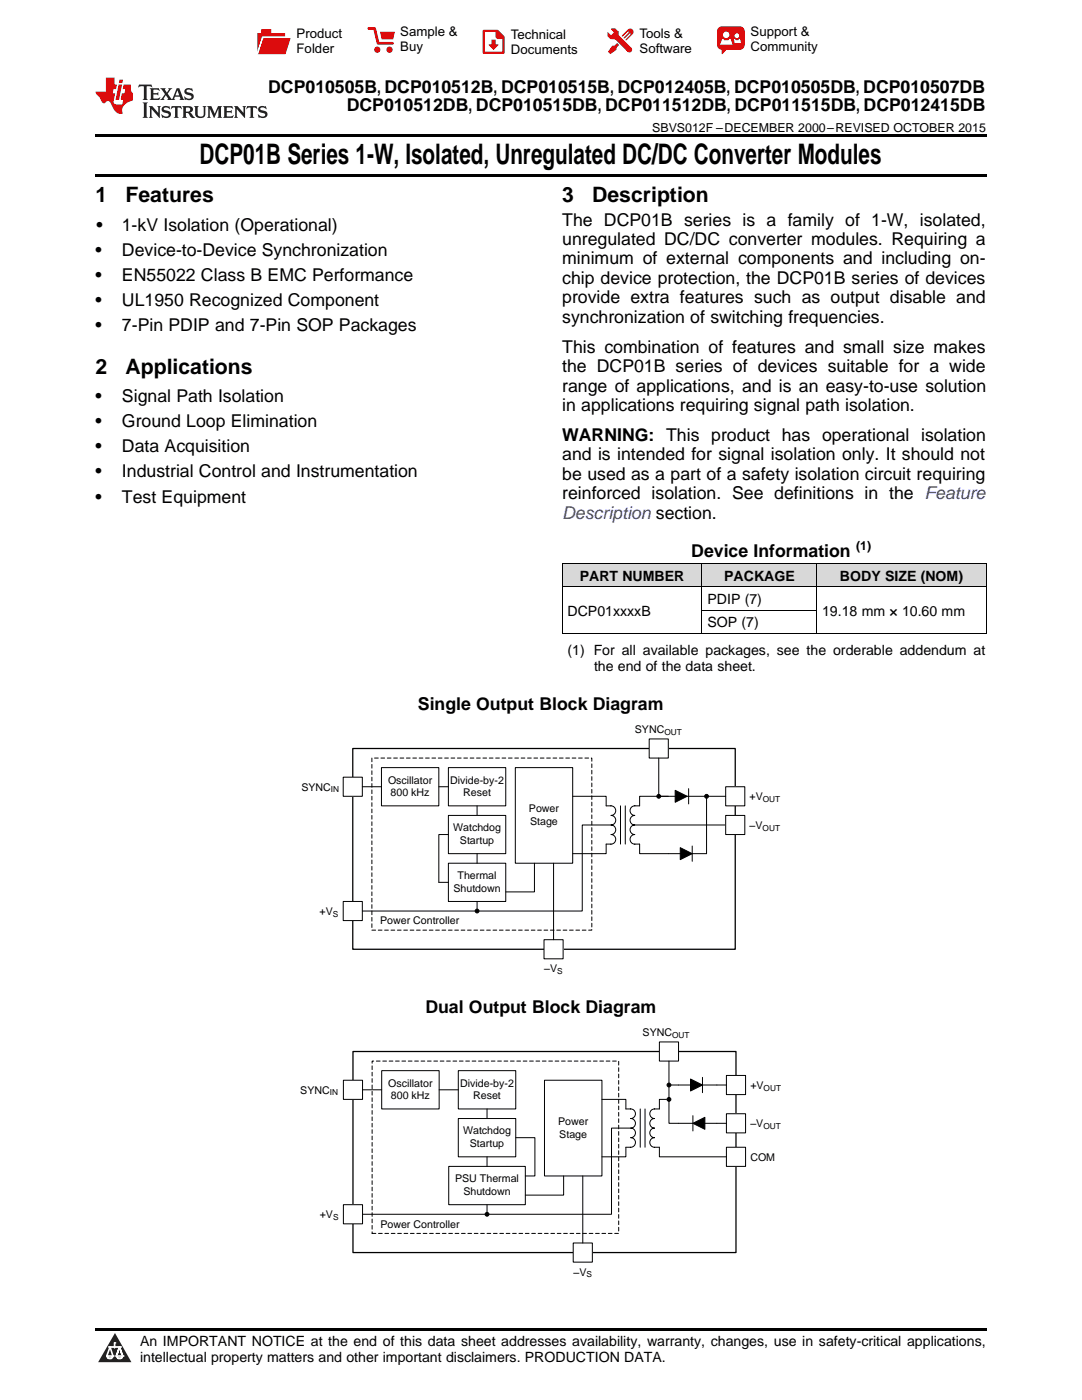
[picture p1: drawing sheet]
<svg xmlns="http://www.w3.org/2000/svg" width="216mm" height="279mm" viewBox="0 0 216 279" stroke-linecap="round" stroke-linejoin="round" font-family="sans-serif">
<g fill="#d8d8d8">
<path d="M112.2 112.5h27.9v4.7h-27.9z"/>
<path d="M140.1 112.5h22.9v4.7h-22.9z"/>
<path d="M163 112.5h33.8v4.7h-33.8z"/>
</g>
<path d="M22.9 266l3.3 5.9h-6.6z" fill="#231f20"/>
<path d="M21.3 270.6h1.2l-.3 .5h-.3a.53 .53 0 0 1-.6-.5z" fill-rule="evenodd" fill="#fff"/>
<path d="M21.3 270.6h1.2l-.3 .5h-.3a.53 .53 0 0 1-.6-.5z" fill="none" stroke="#231f20" stroke-width=".33"/>
<path d="M21.3 270.6l1.2 .1-.3 .4h-.5z" fill="none" stroke="#fff" stroke-width=".33"/>
<path d="M22.9 268.9h.1" fill="none" stroke="#fff" stroke-width=".33"/>
<path d="M22.9 268v.9z" fill="#fff"/>
<path d="M22.9 268v.9z" fill="none" stroke="#fff" stroke-width=".33"/>
<circle cx="22.9" cy="268" r=".16" fill="#fff"/>
<path d="M21.8 268.8h.1" fill="none" stroke="#fff" stroke-width=".33"/>
<path d="M21.8 268.8h2.2z" fill="#fff"/>
<path d="M21.8 268.8h2.2z" fill="none" stroke="#fff" stroke-width=".33"/>
<circle cx="24" cy="268.8" r=".16" fill="#fff"/>
<path d="M23.2 270.6h.1" fill="none" stroke="#fff" stroke-width=".33"/>
<path d="M23.8 268.8l-.6 1.8z" fill="#fff"/>
<path d="M23.8 268.8l-.6 1.8z" fill="none" stroke="#fff" stroke-width=".33"/>
<path d="M23.8 268.8l.7 1.8z" fill="#fff"/>
<path d="M23.8 268.8l.7 1.8z" fill="none" stroke="#fff" stroke-width=".33"/>
<path d="M24.4 270.6h.1" fill="none" stroke="#fff" stroke-width=".33"/>
<circle cx="21.3" cy="270.6" r=".16" fill="#fff"/>
<path d="M22 268.8l-.7 1.8z" fill="#fff"/>
<path d="M22 268.8l-.7 1.8z" fill="none" stroke="#fff" stroke-width=".33"/>
<path d="M22 268.8l.5 1.8z" fill="#fff"/>
<path d="M22 268.8l.5 1.8z" fill="none" stroke="#fff" stroke-width=".33"/>
<circle cx="22.5" cy="270.6" r=".16" fill="#fff"/>
<path d="M23.3 270.6h1.2a.63 .63 0 0 1-.6 .5 .63 .63 0 0 1-.6-.5z" fill-rule="evenodd" fill="#fff"/>
<path d="M23.3 270.6h1.2a.63 .63 0 0 1-.6 .5 .63 .63 0 0 1-.6-.5z" fill="none" stroke="#231f20" stroke-width=".33"/>
<path d="M23.3 270.6h1.2l-.4 .5h-.5z" fill="none" stroke="#fff" stroke-width=".33"/>
<path d="M23.2 270.6h.1" fill="none" stroke="#fff" stroke-width=".33"/>
<circle cx="24.5" cy="270.6" r=".16" fill="#fff"/>
<path d="M19 265.1h177.8v.5h-177.8z" fill="#000"/>
<path d="M70.4 209.9h76.5v40.1h-76.5z" fill="none" stroke="#000" stroke-width=".25"/>
<path d="M68.5 215.6h3.8v3.8h-3.8z" fill-rule="evenodd" fill="#fff"/>
<path d="M68.5 215.6h3.8v3.8h-3.8z" fill="none" stroke="#000" stroke-width=".2"/>
<path d="M76.2 213.7h11.4v7.6h-11.4z" fill-rule="evenodd" fill="#fff"/>
<path d="M76.2 213.7h11.4v7.6h-11.4z" fill="none" stroke="#000" stroke-width=".2"/>
<path d="M68.5 240.4h3.8v3.8h-3.8z" fill-rule="evenodd" fill="#fff"/>
<path d="M72.3 217.5h3.9M68.5 240.4h3.8v3.8h-3.8z" fill="none" stroke="#000" stroke-width=".2"/>
<path d="M91.4 213.7h11.5v7.6h-11.5z" fill-rule="evenodd" fill="#fff"/>
<path d="M87.6 217.5h3.8M91.4 213.7h11.5v7.6h-11.5zM97.2 221.3v1.9" fill="none" stroke="#000" stroke-width=".2"/>
<path d="M91.4 223.2h11.5v7.7h-11.5z" fill-rule="evenodd" fill="#fff"/>
<path d="M91.4 223.2h11.5v7.7h-11.5z" fill="none" stroke="#000" stroke-width=".2"/>
<path d="M89.5 232.8h15.3v7.6h-15.3z" fill-rule="evenodd" fill="#fff"/>
<g fill="none" stroke="#000" stroke-width=".2">
<path d="M89.5 232.8h15.3v7.6h-15.3zM97.2 230.9v1.9M97.2 240.4v1.9h-24.9"/>
<circle cx="97.2" cy="242.3" r=".38"/>
</g>
<circle cx="97.2" cy="242.3" r=".38" fill="#000"/>
<path d="M108.6 215.6h11.5v19.1h-11.5z" fill-rule="evenodd" fill="#fff"/>
<path d="M108.6 215.6h11.5v19.1h-11.5zM102.9 227h3.8v7.7h-1.9M112.5 234.7v3.8h-7.7" fill="none" stroke="#000" stroke-width=".2"/>
<path d="M114.4 248.1h3.8v3.8h-3.8z" fill-rule="evenodd" fill="#fff"/>
<path d="M120.1 219.4h4.8v1.9M135.4 216.5h7.6M137.8 215.3l2.4 1.2-2.4 1.2zM140.2 215v3.1M124.9 229v1.9h-4.8M125.8 225.1h-3.8v17.2h-24.8M114.4 248.1h3.8v3.8h-3.8z" fill="none" stroke="#000" stroke-width=".2"/>
<path d="M74.3 211.8h49.2v34.4h-49.2z" fill="none" stroke="#000" stroke-width=".2" stroke-dasharray=".7 .5"/>
<path d="M137.8 215.3l2.4 1.2-2.4 1.2z" fill-rule="evenodd" fill="#000"/>
<path d="M144.9 214.6h3.9v3.8h-3.9z" fill-rule="evenodd" fill="#fff"/>
<path d="M144.9 214.6h3.9v3.8h-3.9zM116.3 234.7v13.4" fill="none" stroke="#000" stroke-width=".2"/>
<path d="M144.9 222.3h3.9v3.8h-3.9z" fill-rule="evenodd" fill="#fff"/>
<path d="M135.4 224.2h7.6M138.3 224.2l2.3-1.2v2.4zM138.3 222.7v3M144.9 222.3h3.9v3.8h-3.9z" fill="none" stroke="#000" stroke-width=".2"/>
<path d="M138.3 224.2l2.3-1.2v2.4z" fill-rule="evenodd" fill="#000"/>
<path d="M144.9 229h3.9v3.8h-3.9z" fill-rule="evenodd" fill="#fff"/>
<path d="M133.5 219.4v4.8h1.9M143 216.5h1.9M143 224.2h1.9M144.9 229h3.9v3.8h-3.9z" fill="none" stroke="#000" stroke-width=".2"/>
<path d="M131.6 207.9h3.8v3.9h-3.8z" fill-rule="evenodd" fill="#fff"/>
<g fill="none" stroke="#000" stroke-width=".2">
<path d="M131.6 207.9h3.8v3.9h-3.8zM133 219.4h-1.4v1.9h-1a.96 .96 0 0 0-.9 1 .96 .96 0 0 0 .9 .9 .96 .96 0 0 0-.9 1 .96 .96 0 0 0 .9 .9 .96 .96 0 0 0-.9 1 .96 .96 0 0 0 .9 .9 .96 .96 0 0 0-.9 1 .96 .96 0 0 0 .9 1h1v1.9h13.3M133.5 211.8v7.6M133.5 216.5h1.9M124.9 221.3h.9a.96 .96 0 0 1 1 1 .96 .96 0 0 1-1 .9 .96 .96 0 0 1 1 1 .96 .96 0 0 1-1 .9 .96 .96 0 0 1 1 1 .96 .96 0 0 1-1 .9 .96 .96 0 0 1 1 1 .96 .96 0 0 1-1 1h-.9M127.8 221.3v7.7M128.7 221.3v7.7"/>
<circle cx="133.5" cy="216.5" r=".38"/>
<circle cx="133.5" cy="219.4" r=".38"/>
</g>
<g fill="#000">
<circle cx="133.5" cy="216.5" r=".38"/>
<circle cx="133.5" cy="219.4" r=".38"/>
</g>
<path d="M70.4 149.4h76.3v40h-76.3z" fill="none" stroke="#000" stroke-width=".25"/>
<path d="M68.5 155.1h3.8v3.8h-3.8z" fill-rule="evenodd" fill="#fff"/>
<path d="M68.5 155.1h3.8v3.8h-3.8z" fill="none" stroke="#000" stroke-width=".2"/>
<path d="M76.1 153.2h11.5v7.6h-11.5z" fill-rule="evenodd" fill="#fff"/>
<path d="M76.1 153.2h11.5v7.6h-11.5z" fill="none" stroke="#000" stroke-width=".2"/>
<path d="M68.5 179.9h3.8v3.8h-3.8z" fill-rule="evenodd" fill="#fff"/>
<path d="M72.3 157h3.8M68.5 179.9h3.8v3.8h-3.8z" fill="none" stroke="#000" stroke-width=".2"/>
<path d="M89.5 153.2h11.4v7.6h-11.4z" fill-rule="evenodd" fill="#fff"/>
<path d="M87.6 157h1.9M89.5 153.2h11.4v7.6h-11.4zM95.2 160.8v1.9" fill="none" stroke="#000" stroke-width=".2"/>
<path d="M89.5 162.7h11.4v7.7h-11.4z" fill-rule="evenodd" fill="#fff"/>
<path d="M89.5 162.7h11.4v7.7h-11.4z" fill="none" stroke="#000" stroke-width=".2"/>
<path d="M89.5 172.3h11.4v7.6h-11.4z" fill-rule="evenodd" fill="#fff"/>
<g fill="none" stroke="#000" stroke-width=".2">
<path d="M89.5 172.3h11.4v7.6h-11.4zM95.2 170.4v1.9M95.2 179.9v1.9h-22.9"/>
<circle cx="95.2" cy="181.8" r=".38"/>
</g>
<circle cx="95.2" cy="181.8" r=".38" fill="#000"/>
<path d="M102.8 153.2h11.5v19.1h-11.5z" fill-rule="evenodd" fill="#fff"/>
<path d="M102.8 153.2h11.5v19.1h-11.5zM89.5 166.6h-1.9v9.5M106.6 172.3v5.7h-5.7" fill="none" stroke="#000" stroke-width=".2"/>
<path d="M108.6 187.5h3.8v3.9h-3.8z" fill-rule="evenodd" fill="#fff"/>
<g fill="none" stroke="#000" stroke-width=".2">
<path d="M114.3 158.9h6.7v1.9M131.4 158.9h9.6v11.5h-7.6M134.7 157.7l2.4 1.2-2.4 1.2zM137.4 157.4v3M121 168.5v1.9h-6.7M121.9 164.6h-5.7v17.2h-21M135.7 169.2l2.4 1.2-2.4 1.2zM138.1 168.8v3.1M108.6 187.5h3.8v3.9h-3.8z"/>
<circle cx="141" cy="158.9" r=".38"/>
</g>
<path d="M74.2 151.3h43.9v34.3h-43.9z" fill="none" stroke="#000" stroke-width=".2" stroke-dasharray=".7 .5"/>
<g fill="#000">
<path d="M134.7 157.7l2.4 1.2-2.4 1.2z" fill-rule="evenodd"/>
<path d="M135.7 169.2l2.4 1.2-2.4 1.2z" fill-rule="evenodd"/>
<circle cx="141" cy="158.9" r=".38"/>
</g>
<path d="M144.8 157h3.8v3.8h-3.8z" fill-rule="evenodd" fill="#fff"/>
<path d="M141 158.9h3.8M144.8 157h3.8v3.8h-3.8zM110.5 172.3v15.2M126.7 164.6h18.1" fill="none" stroke="#000" stroke-width=".2"/>
<path d="M144.8 162.7h3.8v3.9h-3.8z" fill-rule="evenodd" fill="#fff"/>
<path d="M144.8 162.7h3.8v3.9h-3.8z" fill="none" stroke="#000" stroke-width=".2"/>
<path d="M129.5 147.5h3.9v3.8h-3.9z" fill-rule="evenodd" fill="#fff"/>
<g fill="none" stroke="#000" stroke-width=".2">
<path d="M112.2 117.1h84.6M112.2 112.4h84.6M112.2 112.5v14M140.1 112.5v14M162.9 112.5v14M196.8 112.5v14M112.2 126.4h84.6M140.1 121.8h22.9M129.5 147.5h3.9v3.8h-3.9zM131.4 158.9h-3.8v1.9h-.9a.95 .95 0 0 0-1 1 .95 .95 0 0 0 1 .9 .95 .95 0 0 0-1 1 .95 .95 0 0 0 1 .9 .95 .95 0 0 0-1 1 .95 .95 0 0 0 1 1 .95 .95 0 0 0-1 .9 .95 .95 0 0 0 1 1h.9v1.9h5.8M131.4 158.9h2M131.4 151.3v7.6"/>
<path d="M87.6 176.1h1.9M121 160.8h.9a.95 .95 0 0 1 1 1 .95 .95 0 0 1-1 .9 .95 .95 0 0 1 1 1 .95 .95 0 0 1-1 .9 .95 .95 0 0 1 1 1 .95 .95 0 0 1-1 1 .95 .95 0 0 1 1 .9 .95 .95 0 0 1-1 1h-.9M123.8 160.8v7.7M124.8 160.8v7.7"/>
<circle cx="131.4" cy="158.9" r=".38"/>
</g>
<circle cx="131.4" cy="158.9" r=".38" fill="#000"/>
<path d="M19 34.8h177.8v.5h-177.8zM19 26.8h177.8v.6h-177.8z" fill="#000"/>
<path d="M27.7 16.9l-.1 .6 .6-.3h.5v.2v2.2l-.2 .4h1l-.2-.4v-2.2v-.2h.5l.6 .3-.2-.6zM29.9 17.6l.2 .4v1.6l-.2 .4h1.9l.1-.6a1.09 1.09 0 0 1-1.3 .1v-.6h.6l.4 .2v-.7l-.2 .2h-.8v-.6l.2-.1a1.01 1.01 0 0 1 1 .3l-.1-.6zM32 17.6l.9 1.2-1 1.2h.9l-.2-.3 .5-.7 .5 .7-.3 .3h1.7l-.2-.3 .1-.4h1l.1 .4-.2 .3h1l-.3-.4-.7-2h-.5l-1 2.2-.8-1.1 .9-1.1h-.9l.2 .2-.4 .7-.4-.7 .2-.2zM35.4 18l.4 1h-.8zM37 17.7a.66 .66 0 0 0-.2 .8 .66 .66 0 0 0 .6 .4l.7 .2 .1 .2a.8 .8 0 0 1-.7 .4 .8 .8 0 0 1-.7-.5l.1 .8 .2-.2a.94 .94 0 0 0 1.1 .1 .94 .94 0 0 0 .4-.9 1.48 1.48 0 0 0-1.3-.6v-.4a1.1 1.1 0 0 1 1.2 .2l-.2-.6-.2 .1-.5-.1zM28.5 20.4l.2 .4v2.3l-.2 .4h1l-.2-.4v-2.3l.2-.4zM29.7 21.2l.2 .4v1.5l-.2 .4h.8l-.3-.4 .1-1.3 1.6 1.8v-2l.2-.4h-.7l.2 .2v1.1l-1.2-1.3zM32.5 21.3a.66 .66 0 0 0-.2 .8 .66 .66 0 0 0 .6 .4l.6 .2 .2 .2a.8 .8 0 0 1-.8 .4 .8 .8 0 0 1-.7-.5l.2 .7 .2-.1a.94 .94 0 0 0 1 .1 .94 .94 0 0 0 .5-1 1.47 1.47 0 0 0-1.3-.6l-.1-.3a1.1 1.1 0 0 1 1.3 .2l-.2-.6-.2 .1-.5-.2zM34.3 21.2l-.2 .6a.64 .64 0 0 1 .8-.3v1.6l-.2 .4h1l-.3-.4 .1-1.6a.66 .66 0 0 1 .8 .3l-.2-.6zM36.3 21.2l.3 .4v1.5l-.3 .4h1l-.2-.2v-.7h.5l.1 .1a.8 .8 0 0 0 1.2 .7l-1-1a.62 .62 0 0 0 .6-.5 .62 .62 0 0 0-.6-.7zM37.1 21.5h.1a.48 .48 0 0 1 .6 0 .48 .48 0 0 1 .1 .6l-.2 .1-.6 .1zM38.7 21.2l.2 .2a2.29 2.29 0 0 0 .4 2 1.05 1.05 0 0 0 1.7-.7v-1.3l.2-.2h-.8l.2 .4v1.1a.61 .61 0 0 1-.6 .6 .61 .61 0 0 1-.6-.6v-1.1l.3-.4zM41.3 21.2l.3 .4v1.5l-.3 .4h.8l-.2-.4v-1.4l.8 1.9 .9-1.9v1.4l-.2 .4h.9l-.2-.4v-1.5l.2-.4h-.8l-.7 1.5-.6-1.5zM44.5 21.2l.2 .4v1.5l-.2 .4h1.9l.2-.6a1.1 1.1 0 0 1-1.4 .2v-.7h.6l.4 .2v-.6l-.2 .1-.8 .1v-.6l.2-.1a1.02 1.02 0 0 1 1.1 .2l-.2-.5zM46.7 21.2l.2 .4v1.5l-.2 .4h.8l-.3-.4 .1-1.3 1.6 1.8v-2l.2-.4h-.7l.2 .2v1.1l-1.2-1.3zM49.3 21.2l-.1 .6a.64 .64 0 0 1 .8-.3v1.6l-.3 .4h1l-.2-.4v-1.6a.66 .66 0 0 1 .8 .3l-.1-.6zM51.7 21.3a.66 .66 0 0 0-.2 .7 .66 .66 0 0 0 .7 .5l.6 .2 .1 .2a.8 .8 0 0 1-.7 .4 .8 .8 0 0 1-.7-.5l.1 .7 .2-.1a.94 .94 0 0 0 1.1 .1 .94 .94 0 0 0 .4-1 1.48 1.48 0 0 0-1.2-.6l-.1-.3a1.1 1.1 0 0 1 1.2 .2l-.2-.6-.1 .1-.6-.2z" fill="#231f20"/>
<path d="M21.1 15.5v2.8h-2v.4l.9 .9a.96 .96 0 0 0 1 1 .59 .59 0 0 1 .5-.4 .59 .59 0 0 1 .5 .3l.4 .8a1.61 1.61 0 0 0 2.1 1.3 1.63 1.63 0 0 1 1.1-2.2l.9-.3v-1.5a1.6 1.6 0 0 1-.4-1.7h-1.4l-.2 .9h.5l-.2 .8h-.5l-.2 1v.3h.5l-.2 .9h-.7a.74 .74 0 0 1-1-.6l.3-1.6h-.5l.2-.8h.5l.1-.9h-.4v-1.4zM23.7 16.9l-.7 3h.8l.6-3zM23.8 15.9l-.1 .7h.7l.2-.7z" fill="#ee1d23"/>
<g fill="#d60000">
<path d="M52.1 5.8h2v.8h2.8v4.2h-5.5v-4.2h.7z" fill-rule="evenodd"/>
<path d="M52.4 7.5h5.6l-1 3.3h-5.6z" fill-rule="evenodd"/>
</g>
<path d="M52.4 7.4h5.7l-.1 .1h-5.5l-1.1 3.3z" fill-rule="evenodd" fill="#fff"/>
<path d="M52.4 7.4h5.7l-.1 .1h-5.5l-1.1 3.3z" fill="none" stroke="#fff" stroke-width=".2"/>
<path d="M73.6 5.7h1.1l.7 2.9h2.9" fill="none" stroke="#d60000" stroke-width=".55"/>
<g fill="#d60000">
<path d="M75.8 6.3h3l-.4 1.6h-2.2z" fill-rule="evenodd"/>
<circle cx="75.3" cy="9.9" r=".62"/>
<circle cx="77.7" cy="9.9" r=".62"/>
</g>
<path d="M96.5 6.2h2.7l1.3 1.2v3.1h-4z" fill="none" stroke="#d60000" stroke-width=".44"/>
<g fill="#d60000">
<path d="M98.1 7.9h.8v1h.5l-.9 1.1-1-1v-.1h.6z" fill-rule="evenodd"/>
<path d="M98.9 6.2h.3l1.3 1.2v.4h-1.3l-.3-.4z" fill-rule="evenodd"/>
<path d="M121.9 5.7h.8l.7 .6 .1 .7 2.5 2.5-.8 .8-2.3-2.3-1.1-.2-.6-.6v-.8l.7 .6 .5-.4v-.2l-.5-.5z" fill-rule="evenodd"/>
<path d="M122.2 9.1h.4l.5-.5 .4 .4-.5 .5v.4l-1.2 .9-.5-.5z" fill-rule="evenodd"/>
<path d="M125.3 5.9a.67 .67 0 0 1 .9 0 .67 .67 0 0 1 0 .9z" fill-rule="evenodd"/>
<path d="M125.3 5.9l.9 .9-1.2 1.2h-.2v-.2l1-.9v-.2h-.2l-.9 1h-.2v-.2l.9-1 .1-.2h-.3l-.9 1h-.2v-.2z" fill-rule="evenodd"/>
<circle cx="125.6" cy="9.9" r=".54"/>
</g>
<path d="M123.3 6.3v.7" fill="none" stroke="#d60000" stroke-width=".2"/>
<g fill="#d60000">
<path d="M143.4 5.5l.6-.2h3.6a.95 .95 0 0 1 1 .9v2.8a.95 .95 0 0 1-1 .9h-3.6a.95 .95 0 0 1-.9-.9v-2.8z" fill-rule="evenodd"/>
<path d="M144 9.9h.9l-.7 .9h-.2z" fill-rule="evenodd"/>
</g>
<g fill="#fff">
<path d="M146.6 8.6h1.3z"/>
<path d="M144.1 7.8h.3l.1 .2h.8l.2-.2h.3l.4 1.1h-2.5z" fill-rule="evenodd"/>
<path d="M146.4 7.8h.3l.1 .2h.5l.2-.2h.2l.2 .8h-1.3z" fill-rule="evenodd"/>
<circle cx="144.9" cy="6.9" r=".65"/>
<circle cx="147" cy="7.1" r=".48"/>
</g>
<text font-size="5.6" x="39.8" y="32.8">DCP01B Series 1-W, Isolated, Unregulated DC/DC Converter Modules</text>
<g font-size="4.2">
<text x="19" y="40.4">1</text>
<text x="25" y="40.4">Features</text>
<text x="112.2" y="40.4">3</text>
<text x="118.2" y="40.4">Description</text>
<text x="19" y="74.5">2</text>
<text x="25" y="74.5">Applications</text>
</g>
<g font-size="3.5">
<text x="53.5" y="18.6">DCP010505B, DCP010512B, DCP010515B, DCP012405B, DCP010505DB, DCP010507DB</text>
<text x="69.2" y="22.2">DCP010512DB, DCP010515DB, DCP011512DB, DCP011515DB, DCP012415DB</text>
<text x="19.2" y="46.1">•</text>
<text x="24.3" y="46.1">1-kV Isolation (Operational)</text>
<text x="112.2" y="45">The DCP01B series is a family of 1-W, isolated,</text>
<text x="19" y="51.1">•</text>
<text x="24.3" y="51.1">Device-to-Device Synchronization</text>
<text x="112.2" y="48.9">unregulated DC/DC converter modules. Requiring a</text>
<text x="112.2" y="52.8">minimum of external components and including on-</text>
<text x="19" y="56.1">•</text>
<text x="24.3" y="56.1">EN55022 Class B EMC Performance</text>
<text x="112.2" y="56.7">chip device protection, the DCP01B series of devices</text>
<text x="19" y="61.1">•</text>
<text x="24.3" y="61.1">UL1950 Recognized Component</text>
<text x="112.2" y="60.5">provide extra features such as output disable and</text>
<text x="112.2" y="64.4">synchronization of switching frequencies.</text>
<text x="19" y="66.1">•</text>
<text x="24.3" y="66.1">7-Pin PDIP and 7-Pin SOP Packages</text>
<text x="112.2" y="70.4">This combination of features and small size makes</text>
<text x="112.2" y="74.3">the DCP01B series of devices suitable for a wide</text>
<text x="19" y="80.3">•</text>
<text x="24.3" y="80.3">Signal Path Isolation</text>
<text x="112.2" y="78.1">range of applications, and is an easy-to-use solution</text>
<text x="112.2" y="82">in applications requiring signal path isolation.</text>
<text x="19" y="85.3">•</text>
<text x="24.3" y="85.3">Ground Loop Elimination</text>
<text x="112.2" y="88">WARNING: This product has operational isolation</text>
<text x="19" y="90.3">•</text>
<text x="19" y="95.3">•</text>
<text x="24.3" y="90.3">Data Acquisition</text>
<text x="24.3" y="95.3">Industrial Control and Instrumentation</text>
<text x="112.2" y="91.9">and is intended for signal isolation only. It should not</text>
<text x="112.2" y="95.7">be used as a part of a safety isolation circuit requiring</text>
<text x="19" y="100.3">•</text>
<text x="24.3" y="100.3">Test Equipment</text>
<text x="112.2" y="99.6">reinforced isolation. See definitions in the Feature</text>
<text x="137.9" y="111.2">Device Information</text>
<text x="83.4" y="141.6">Single Output Block Diagram</text>
<text x="84.9" y="202.2">Dual Output Block Diagram</text>
</g>
<text font-size="3.5" fill="#00f" x="112.2" y="103.5">Description section.</text>
<g font-size="2.8">
<text x="115.7" y="115.9">PART NUMBER</text>
<text x="144.5" y="115.9">PACKAGE</text>
<text x="167.6" y="115.9">BODY SIZE (NOM)</text>
<text x="113.2" y="122.9">DCP01xxxxB</text>
<text x="141.2" y="120.5">PDIP (7)</text>
<text x="141.2" y="125.2">SOP (7)</text>
<text x="164" y="122.9">19.18 mm × 10.60 mm</text>
<text x="113.2" y="130.7">(1) For all available packages, see the orderable addendum at</text>
<text x="118.5" y="133.9">the end of the data sheet.</text>
<text x="27.9" y="268.6">An IMPORTANT NOTICE at the end of this data sheet addresses availability, warranty, changes, use in safety-critical applications,</text>
<text x="27.9" y="271.8">intellectual property matters and other important disclaimers. PRODUCTION DATA.</text>
</g>
<g font-size="2.6">
<text x="59.2" y="7.6">Product</text>
<text x="59.2" y="10.6">Folder</text>
<text x="79.9" y="7.3">Sample &amp;</text>
<text x="79.9" y="10.2">Buy</text>
<text x="101.9" y="7.8">Technical</text>
<text x="101.9" y="10.8">Documents</text>
<text x="127.6" y="7.6">Tools &amp;</text>
<text x="127.6" y="10.6">Software</text>
<text x="149.8" y="7.2">Support &amp;</text>
<text x="149.8" y="10.2">Community</text>
</g>
<g font-size="2.5">
<text x="130.1" y="26.3">SBVS012F –DECEMBER 2000–REVISED OCTOBER 2015</text>
<text x="170.8" y="109.8">(1)</text>
</g>
<g font-size="2.1">
<text x="126.7" y="146.3">SYNC</text>
<text x="60.1" y="157.8">SYNC</text>
<text x="77.4" y="156.4">Oscillator</text>
<text x="78" y="158.9">800 kHz</text>
<text x="89.8" y="156.4">Divide-by-2</text>
<text x="92.4" y="158.9">Reset</text>
<text x="149.6" y="159.7">+V</text>
<text x="90.4" y="165.9">Watchdog</text>
<text x="105.5" y="162.1">Power</text>
<text x="105.8" y="164.6">Stage</text>
<text x="149.6" y="165.4">±V</text>
<text x="91.8" y="168.5">Startup</text>
<text x="90.5" y="178">Shutdown</text>
<text x="91.3" y="175.5">Thermal</text>
<text x="63.8" y="182.6">+V</text>
<text x="75.9" y="184.5">Power Controller</text>
<text x="108.6" y="194">±V</text>
<text x="128.2" y="206.8">SYNC</text>
<text x="59.9" y="218.3">SYNC</text>
<text x="77.5" y="216.9">Oscillator</text>
<text x="78" y="219.4">800 kHz</text>
<text x="91.8" y="216.9">Divide-by-2</text>
<text x="94.4" y="219.4">Reset</text>
<text x="149.7" y="217.3">+V</text>
<text x="92.4" y="226.4">Watchdog</text>
<text x="111.4" y="224.5">Power</text>
<text x="111.6" y="227">Stage</text>
<text x="149.7" y="224.9">±V</text>
<text x="93.8" y="229">Startup</text>
<text x="149.7" y="231.6">COM</text>
<text x="90.8" y="236">PSU Thermal</text>
<text x="92.5" y="238.5">Shutdown</text>
<text x="63.8" y="243.1">+V</text>
<text x="75.9" y="245">Power Controller</text>
<text x="114.4" y="254.6">±V</text>
</g>
<g font-size="1.7">
<text x="132.6" y="146.7">OUT</text>
<text x="66" y="158.1">IN</text>
<text x="152.2" y="160">OUT</text>
<text x="152.2" y="165.8">OUT</text>
<text x="66.4" y="182.9">S</text>
<text x="111.2" y="194.4">S</text>
<text x="134.1" y="207.1">OUT</text>
<text x="65.8" y="218.6">IN</text>
<text x="152.4" y="217.7">OUT</text>
<text x="152.3" y="225.3">OUT</text>
<text x="66.5" y="243.4">S</text>
<text x="117" y="254.9">S</text>
</g>
</svg>
